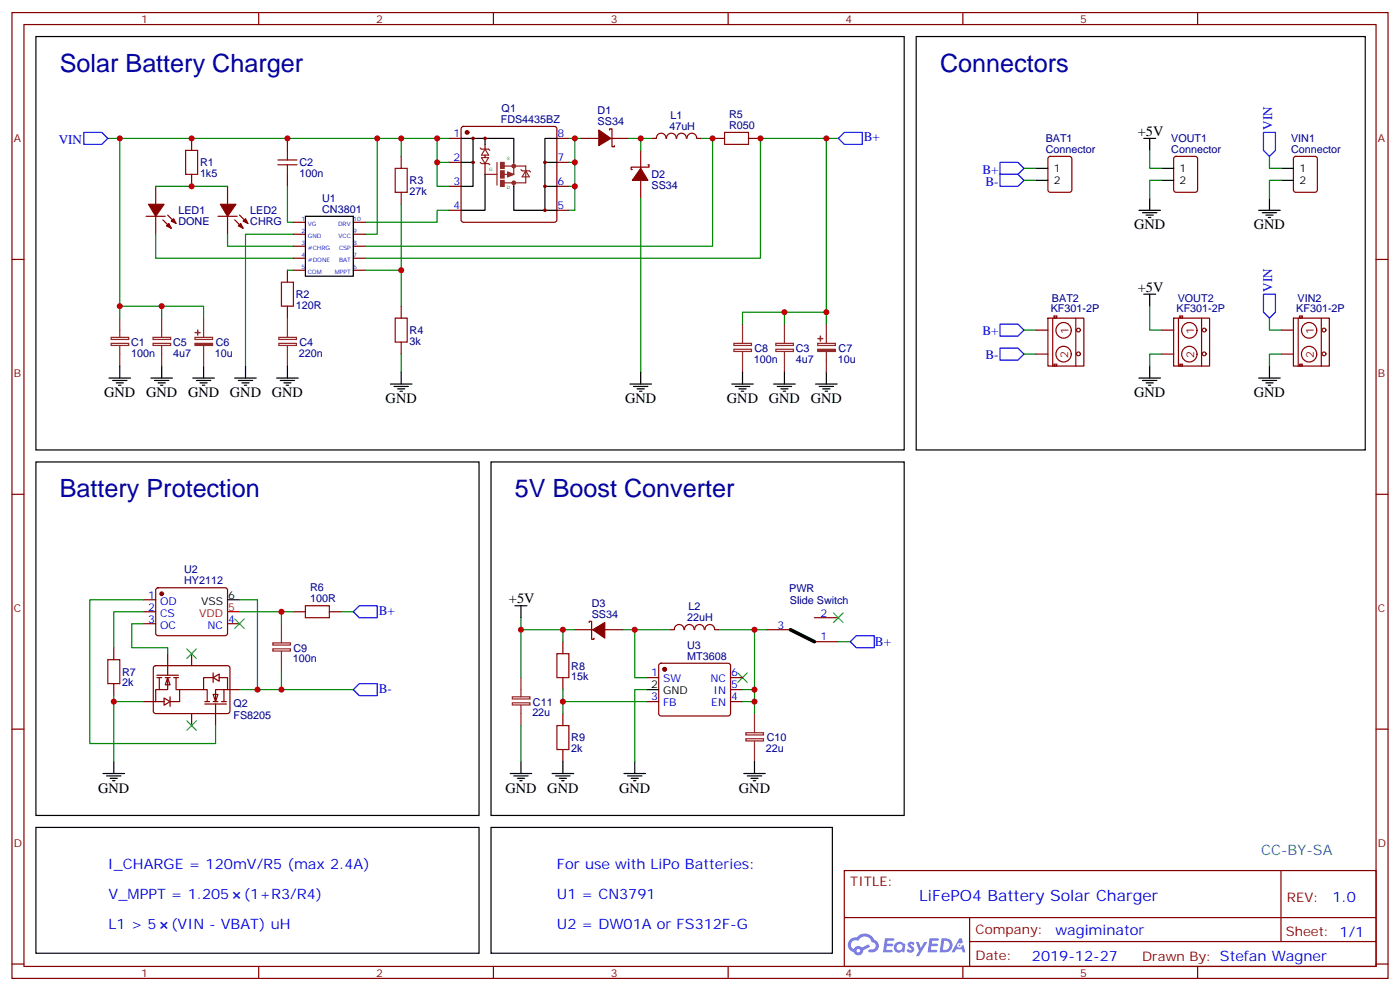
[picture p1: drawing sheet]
<svg xmlns="http://www.w3.org/2000/svg" width="412mm" height="292mm" viewBox="0 0 412 292" stroke-linecap="round" stroke-linejoin="round" font-family="sans-serif">
<g fill="none" stroke="#870000" stroke-width=".35">
<path d="M3.5 3.7h405.4v284.3h-405.4zM7.1 7.2h398.2v277.3h-398.2zM76.2 3.7v3.5M145.3 3.7v3.5M214.5 3.7v3.5M283.6 3.7v3.5M352.8 3.7v3.5M3.5 76.4h3.6M405.3 76.4h3.6M3.5 145.5h3.6M405.3 145.5h3.6M3.5 214.7h3.6"/>
<path d="M405.3 214.7h3.6M248.7 256.3h156.6v28.2h-156.6zM377.3 256.3v20.9M248.7 270.1h156.5M285.6 277.2h119.6M285.6 270.1v14.2M3.5 283.8h3.6M76.2 284.5v3.5M145.3 284.5v3.5M214.5 284.5v3.5M283.6 284.5v3.5M352.8 284.5v3.5"/>
<path d="M405.3 283.8h3.6"/>
</g>
<g fill="#5487ff">
<path d="M267.7 277.5a1.22 1.22 0 0 1 1.7 .2l-.4 .6a.47 .47 0 0 0-.3-.4 .47 .47 0 0 0-.5 .2l.1 .2a1.14 1.14 0 0 1 .8 1.8 1.14 1.14 0 0 1-1.9 0l-.2-.2 .5-.6 .7 .5a.29 .29 0 0 0 .3-.3 .29 .29 0 0 0-.2-.3 1.04 1.04 0 0 1-.6-1.7z"/>
<path d="M260.7 276.2h2.4l.3 .2-.2 .5-1.8 .1-.1 .8h1.5l.3 .4-.3 .4h-1.6l-.2 1.1h1.7l.2 .3-.2 .3-2.6 .1z"/>
<path d="M273.8 276.2h2.4l.3 .2-.1 .5-1.8 .1-.2 .8h1.6l.3 .4-.4 .4-1.6-.1-.1 1.1 1.7 .1 .2 .3-.2 .3-2.6 .1z"/>
<path d="M282.6 276.2h.7l.3 1.3-.6 .3a.69 .69 0 0 0-1 .3 .69 .69 0 0 0 .4 .9 .69 .69 0 0 0 .9-.6l.5-.2 .6 2.2h-.8l-.2-.9h-1.8l-.5 .9h-.8z"/>
<path d="M269.8 277.3h.8l.6 1.8 1.1-1.8h.9l-2.6 4.2h-.8l.9-1.5z"/>
<path d="M277.4 276.2l-.6 4.2h1.3a2.11 2.11 0 0 0 2.5-2.1 2.11 2.11 0 0 0-2.5-2.1zM278.1 277a1.39 1.39 0 0 1 1.7 1.4 1.39 1.39 0 0 1-1.8 1.2h-.3z"/>
<path d="M263.7 277.8a1.54 1.54 0 0 0-.1 2.2 1.54 1.54 0 0 0 2.2 .1l.6 .3 .3-2.3-.2-.3h-.4a1.49 1.49 0 0 0-2.4 0zM264 278.8a.94 .94 0 0 1 1.8 0 .94 .94 0 0 1-1.8 0z"/>
<path d="M250.4 276.6a2.18 2.18 0 0 0 1.1 3.7 1.44 1.44 0 0 0 1.6 .9 1.44 1.44 0 0 0 1.2-1.4l2-1.1-.5-.7-1.9 1a1.47 1.47 0 0 0-2.4 .4 1.39 1.39 0 0 1-.7-1.9 1.39 1.39 0 0 1 2-.5 2.12 2.12 0 0 1 2.2-1.3 2.12 2.12 0 0 1 1.9 1.7 1.14 1.14 0 0 1 1.1 1.4 1.14 1.14 0 0 1-1.7 .7 .43 .43 0 0 0-.5 .4 .43 .43 0 0 0 .4 .5 1.98 1.98 0 0 0 2.5-1.2 1.98 1.98 0 0 0-1.2-2.6 3.1 3.1 0 0 0-5.3-.6l-.9 .1zM252.3 279.9a.55 .55 0 0 1 1.1 0 .55 .55 0 0 1-1.1 0z"/>
<circle cx="282.6" cy="278.3" r=".26"/>
</g>
<g fill="none" stroke="#008700" stroke-width=".35">
<path d="M31.7 40.7h100.6M35.3 40.7v53M45.9 54.9h21.1M84.7 54.9v10.5h1.7M111.1 40.7v28.3h-3.5M118.2 40.7v5.3M128.8 40.7v14.2h3.5M128.8 47.8h3.5M167.6 40.7h3.5M167.6 54.9h1.7M167.6 47.8h1.7M169.3 40.7v21.2h-1.7"/>
<path d="M185.2 40.7h7.1M188.7 40.7v3.6M188.7 58.4v51.1M206.4 40.7h3.5v31.8h-102.3M246.9 40.7h-22.9v35.3h-116.4M45.9 69v7h40.5M67 69v3.5h19.4M84.7 79.6h1.7M86.4 69h-14.1v38.8M118.2 60.1v19.5h-10.6M118.2 79.6v10.5M132.3 61.9h-3.5v3.5h-21.2"/>
<path d="M35.3 90.1h24.7v3.6M47.6 90.1v3.6M118.2 104.2v5.3"/>
</g>
<g fill="#870000" stroke="#870000" stroke-width=".35">
<path d="M70.2 66.5l.7-.7 .7 1.4z"/>
<path d="M71.6 65.1l.7-.7 .7 1.4z"/>
<path d="M64.9 60.1h4.6l-2.5 3.6z"/>
<path d="M49 66.5l.7-.7 .7 1.4z"/>
<path d="M50.4 65.1l.8-.7 .7 1.4z"/>
<path d="M43.7 60.1h4.6l-2.4 3.6z"/>
<path d="M176.4 38.3l3.5 2.4-3.5 2.2z"/>
<path d="M188.7 49.6l2.2 3.5h-4.6z"/>
<circle cx="137.6" cy="39" r=".53"/>
<circle cx="139.3" cy="40.7" r=".35"/>
<circle cx="142.9" cy="40.7" r=".35"/>
<circle cx="139.3" cy="47.8" r=".35"/>
<circle cx="160.5" cy="47.8" r=".35"/>
<circle cx="160.5" cy="54.9" r=".35"/>
<circle cx="160.5" cy="61.9" r=".35"/>
<circle cx="47.6" cy="174.8" r=".53"/>
</g>
<g fill="none" stroke="#870000" stroke-width=".35">
<path d="M136.1 37.4l.4-.2h26.8l.5 .2 .2 .5v26.8l-.2 .5-.5 .2h-26.8l-.5-.2-.2-.5v-26.8zM179.6 38.3v-.4h.7v5.3h.7v-.3M45.9 54.9v5.2M56.4 40.7v3.6M56.4 51.3v3.6M67 54.9v5.2M84.7 40.7v3.6M84.7 51.3v3.6M118.2 46v3.6M118.2 56.6v3.5M132.3 40.7h3.5M132.3 47.8h3.5"/>
<path d="M132.3 54.9h3.5M142.9 42.5v1.4M142.9 45.7v.7M142.9 48.2v3.1M164 40.7h3.6M164 47.8h3.6M164 54.9h3.6M171.1 40.7h5.3M179.9 40.7h5.3M188.7 44.3v5.3M188.7 53.1v5.3M190.9 48.5h.3v.7h-5.3v.7h.4"/>
<path d="M209.9 40.7h3.5M220.5 40.7h3.5M43 63.7h5.7M45.9 63.7v5.3M48 64.7l2.4 2.5M49.4 63.3l2.5 2.5M64.2 63.7h5.6M67 63.7v5.3M69.1 64.7l2.5 2.5M70.6 63.3l2.4 2.5M84.7 79.6v3.5M86.4 65.4h3.6"/>
<path d="M86.4 69h3.6M86.4 72.5h3.6M86.4 76h3.6M86.4 79.6h3.6M104.1 65.4h3.5M104.1 69h3.5M104.1 72.5h3.5M104.1 76h3.5M104.1 79.6h3.5M132.3 61.9h3.5M164 61.9h3.6M84.7 90.1v3.6"/>
<path d="M118.2 90.1v3.6M118.2 100.7v3.5M42.3 176.6h3.6M46.1 173.2l.5-.2 20 .1 .4 .6v13l-.7 .4h-20l-.4-.7v-12.7zM42.3 180.1h3.6M42.3 183.6h3.6M67 183.6h3.6M225.8 185.4h7M239.9 188.9h7M239.9 181.9h7"/>
</g>
<path d="M213.4 39h7.1v3.5h-7.1zM54.7 44.3h3.5v7h-3.5zM81.8 48.5h5.7M81.8 47.1h5.7M84.7 44.3v2.8M84.7 48.5v2.8M116.4 49.6h3.5v7h-3.5zM82.9 83.1h3.5v7h-3.5zM116.4 93.7h3.5v7h-3.5z" fill="none" stroke="#a10000" stroke-width=".35"/>
<g fill="none" stroke="#8c2424" stroke-width=".35">
<path d="M141.5 47.8l.3 .4h2.1l.4 .3M141.5 43.6l.3 .3h2.1l.4 .4M141.8 46.4h2.1l-1 1.8zM142.9 43.9l1 1.8h-2.1zM142.9 51.3h3.5M146.4 47.8v6.7M148.5 48.9h6.4v4.9h-6.4M148.5 51.4h1.8M149.6 50.6l1.7 .8-1.7 .7zM149.6 51l1.4 .4-1.4 .3M151.3 47.8v3.6M151.3 53.8v1.1"/>
<path d="M153.5 49.9l.3 .4h2.1l.4 .3M154.9 50.3l1 1.8h-2.1zM32.7 99.3h5.2v.6h-5.2zM35.3 93.7v5.6M45.1 99.3h5.2v.6h-5.2zM47.6 93.7v5.6M82.1 99.3h5.2v.6h-5.2zM84.7 93.7v5.6M218.7 95.4v5.7M231.1 95.4v5.7M32.7 101.1h5.2v.6h-5.2zM35.3 101.8v6"/>
<path d="M45.1 101.1h5.2v.6h-5.2zM47.6 101.8v6M82.1 101.1h5.2v.6h-5.2zM84.7 101.8v6M216.2 102.8h5.2v.7h-5.2zM216.2 101.1h5.2v.6h-5.2zM218.7 103.5v6M228.5 102.8h5.2v.7h-5.2zM228.5 101.1h5.2v.6h-5.2zM231.1 103.5v6"/>
</g>
<g fill="none" stroke="#000" stroke-width=".35">
<path d="M135.8 40.7h3.5v14.2h-3.5M135.8 47.8h3.5M139.3 40.7h12v7.1M142.9 51.3v10.6h-7.1M142.9 40.7v1.8M160.5 47.8h3.5M160.5 54.9h3.5M164 40.7h-3.5v21.2h-9.2v-7M90 63.7h14.1v17.6h-14.1zM160.5 61.9h3.5M32.1 111.3h6.4M33.2 112h4.2"/>
<path d="M34.2 112.7h2.1M34.9 113.4h.7M35.3 107.8v3.5M44.4 111.3h6.4M45.5 112h4.2M46.6 112.7h2.1M47.3 113.4h.7M47.6 107.8v3.5M56.8 111.3h6.3M57.9 112h4.2M58.9 112.7h2.1M59.6 113.4h.7"/>
<path d="M60 107.8v3.5M69.1 111.3h6.4M70.2 112h4.2M71.3 112.7h2.1M72 113.4h.7M72.3 107.8v3.5M81.5 111.3h6.3M82.5 112h4.3M83.6 112.7h2.1M84.3 113.4h.7M84.7 107.8v3.5M115 113.1h6.4"/>
<path d="M116.1 113.8h4.2M117.1 114.5h2.1M117.8 115.2h.7M118.2 109.5v3.6M185.6 113.1h6.3M186.6 113.8h4.3M187.7 114.5h2.1M188.4 115.2h.7M188.7 109.5v3.6M227.9 113.1h6.3M229 113.8h4.2M230 114.5h2.1"/>
<path d="M230.7 115.2h.7M231.1 109.5v3.6M240.2 113.1h6.4M241.3 113.8h4.2M242.4 114.5h2.1M243.1 115.2h.7M243.4 109.5v3.6M10.6 136h130.5v104.1h-130.5zM67 176.6h3.6M30.3 227.7h6.4M31.4 228.4h4.2M32.5 229.1h2.1"/>
<path d="M33.2 229.8h.7M33.5 224.2v3.5"/>
</g>
<path d="M24.7 39h5.3l1.7 1.7-1.7 1.8h-5.3zM246.9 40.7l1.8-1.7h5.3v3.5h-5.3zM250.5 188.9l1.7-1.8h5.3v3.6h-5.3z" fill="none" stroke="#00f" stroke-width=".35"/>
<g fill="none" stroke="#8c2424" stroke-width=".71">
<circle cx="151.3" cy="48.9" r=".35"/>
<circle cx="151.3" cy="53.8" r=".35"/>
</g>
<g fill="#8c2424" stroke="#8c2424" stroke-width=".35">
<path d="M147.5 47.8h1v1.8h-1z"/>
<path d="M147.5 53.1h1v1.8h-1z"/>
<path d="M147.5 50.3h1v2.1h-1z"/>
</g>
<path d="M232.8 185.4l7.1 3.5" fill="none" stroke="#000" stroke-width="1.1"/>
<path d="M67 180.1h3.6" fill="none" stroke="#f00" stroke-width=".35"/>
<g fill="#fff" stroke="#870000" stroke-width=".35">
<path d="M62.8 204.4h1.4l-.7 2.2z"/>
<path d="M62.8 199.5l1.8-1.1v2.2z"/>
</g>
<path d="M62.8 199.5h-2.8v3.5h1v3.6M62.8 198.1v2.8M64.6 199.5h2.4v3.5h-3.5v3.6M56.4 210.1v3.5M60.3 207.3h6.4M60.3 206.6h1.4M62.8 206.6h1.4M63.5 207.3v6.3M65.3 206.6h1.4M66 203v3.6M67 203h3.6" fill="none" stroke="#870000" stroke-width=".35"/>
<g fill="#fff" stroke="#870000" stroke-width=".35">
<path d="M49.4 199.5l.7 2.1h-1.4z"/>
<path d="M48.3 205.5l1.8 1.1-1.8 1z"/>
</g>
<g fill="none" stroke="#870000" stroke-width=".35">
<path d="M192.3 40.7h1M193.4 40.7a1.41 1.41 0 0 1 1.4-1.5 1.41 1.41 0 0 1 1.4 1.5M196.4 40.7a1.41 1.41 0 0 1 1.4-1.5 1.41 1.41 0 0 1 1.4 1.5M199.3 40.7a1.41 1.41 0 0 1 1.4-1.5 1.41 1.41 0 0 1 1.5 1.5M202.4 40.7a1.41 1.41 0 0 1 1.4-1.5 1.41 1.41 0 0 1 1.4 1.5M205.3 40.7h1.1M308.9 46.2l.5-.2h5.6l.7 .5v9.4l-.4 .7h-5.9l-.7-.4v-9.5zM346 46.2l.4-.2h5.7l.6 .5 .1 9.4-.5 .7h-5.9l-.6-.4-.1-9.5zM381.2 46.2l.5-.2h5.6l.7 .5 .1 9.4-.5 .7h-5.9l-.6-.4-.1-9.5zM308.7 93.7h10.6v14.1h-10.6zM310.1 93.7v14.1M310.5 93h.8v.6h-.8z"/>
<path d="M316.9 93.7v14.1M345.7 93.7h10.6v14.1h-10.6zM347.1 93.7v14.1M347.5 93h.8v.6h-.8zM353.9 93.7v14.1M381 93.7h10.6v14.1h-10.6zM382.4 93.7v14.1M382.8 93h.8v.6h-.8zM389.2 93.7v14.1M310.5 107.2h.8v.6h-.8zM347.5 107.2h.8v.6h-.8zM382.8 107.2h.8v.6h-.8z"/>
<path d="M33.5 190.7v3.5M45.4 196.2l.5-.2h21.4l.4 .7v12.9l-.7 .5-21.4-.1-.4-.6v-12.7zM46.2 198.8h6.4M46.2 199.5h1.4M46.9 199.5v3.5M48.7 199.5h1.4M49.4 199.5v3.5h-3.5v3.6h2.4M49.4 192.4v6.4M51.2 199.5h1.4M51.9 199.5v3.5h1v3.6h-2.8M56.4 192.4v3.6M86.4 180.1h3.6"/>
<path d="M97 180.1h3.5M165.8 188.9v3.5M165.8 199.5v3.5M169.3 185.4h5.3M173.6 183.3v-.4h.7v5.3h.7v-.3M178.2 185.4h5.2M190.5 199.5h3.5M194.3 195.5l.4-.2h19.8l.5 .2 .2 .5-.1 14.4-.6 .4-20-.1-.5-.6v-14.1zM197.6 185.4h1M198.7 185.4a1.41 1.41 0 0 1 1.4-1.5 1.41 1.41 0 0 1 1.4 1.5M201.6 185.4a1.41 1.41 0 0 1 1.5-1.5 1.41 1.41 0 0 1 1.4 1.5M204.6 185.4a1.41 1.41 0 0 1 1.4-1.5 1.41 1.41 0 0 1 1.4 1.5"/>
<path d="M207.7 185.4a1.41 1.41 0 0 1 1.4-1.5 1.41 1.41 0 0 1 1.4 1.5M210.6 185.4h1.1M215.2 199.5h3.5M33.5 201.3v3.5M42.3 206.6h3.6M50.1 205.1v2.9M52.9 203h7.1M165.8 210.1v3.5M190.5 206.6h3.5M215.2 206.6h3.5M215.2 203h3.5M165.8 220.7v3.5"/>
<circle cx="313.3" cy="97.3" r="2.28"/>
<circle cx="317.7" cy="97.2" r=".56"/>
<circle cx="350.3" cy="97.3" r="2.28"/>
<circle cx="354.7" cy="97.2" r=".56"/>
<circle cx="385.6" cy="97.3" r="2.28"/>
<circle cx="390" cy="97.2" r=".56"/>
<circle cx="313.3" cy="104.3" r="2.28"/>
<circle cx="317.7" cy="104.2" r=".56"/>
<circle cx="350.3" cy="104.3" r="2.28"/>
<circle cx="354.7" cy="104.2" r=".56"/>
<circle cx="385.6" cy="104.3" r="2.28"/>
<circle cx="390" cy="104.2" r=".56"/>
</g>
<path d="M372.2 39h3.5v5.3l-1.8 1.7-1.7-1.7zM294.6 47.8h5.3l1.7 1.8-1.7 1.7h-5.3zM294.6 51.3h5.3l1.7 1.8-1.7 1.8h-5.3zM294.6 95.4h5.3l1.7 1.8-1.7 1.8h-5.3zM372.2 86.6h3.5v5.3l-1.8 1.8-1.7-1.8zM294.6 102.5h5.3l1.7 1.7-1.7 1.8h-5.3zM105.8 178.3h5.3v3.6h-5.3l-1.7-1.8zM105.8 201.3h5.3v3.5h-5.3l-1.7-1.8z" fill="none" stroke="#00f" stroke-width=".35"/>
<g fill="none" stroke="#008700" stroke-width=".35">
<path d="M243.4 40.7v51.2M301.6 49.6h3.6M301.6 53.1h3.6M338.7 44.3v5.3h3.5M342.2 53.1h-3.5v5.3M373.9 46v3.6h3.6M377.5 53.1h-3.6v5.3M218.7 95.4v-3.5h24.7v3.5M231.1 91.9v3.5M301.6 97.2h3.6M338.7 90.1v7.1h3.5M373.9 93.7v3.5h3.6"/>
<path d="M301.6 104.2h3.6M342.2 104.2h-3.5v3.6M377.5 104.2h-3.6v3.6M42.3 176.6h-15.8v42.3h37v-5.3M70.6 176.6h5.2v26.4M42.3 183.6h-3.5v7.1h10.6v1.7M42.3 180.1h-8.8v10.6M70.6 180.1h15.8M82.9 180.1v3.5M82.9 197.7v5.3M100.5 180.1h3.6M153.5 181.9v3.5h15.8"/>
<path d="M153.5 185.4v14.1M165.8 185.4v3.5M183.4 185.4h14.2M187 185.4v14.1h3.5M211.7 185.4h14.1M222.2 185.4v17.6h-3.5M246.9 188.9h3.6M33.5 204.8v19.4M33.5 206.6h8.8M70.6 203h33.5M153.5 213.6v10.6M165.8 206.6h24.7"/>
<path d="M165.8 203v7.1M190.5 203h-3.5v21.2M218.7 206.6h3.5M222.2 203v7.1"/>
</g>
<path d="M90 178.3h7v3.6h-7zM31.7 194.2h3.6v7.1h-3.6zM164 192.4h3.6v7.1h-3.6zM164 213.6h3.6v7.1h-3.6z" fill="none" stroke="#a10000" stroke-width=".35"/>
<g fill="none" stroke="#8c2424" stroke-width=".35">
<path d="M57.4 99.3h5.2v.6h-5.2zM60 93.7v5.6M243.4 95.4v5.7M60 101.8v6M240.9 101.1h5.2v.6h-5.2zM243.4 103.5v6M80.4 191h5.1v.7h-5.1zM80.4 189.3h5.1v.6h-5.1zM82.9 183.6v5.7M82.9 191.7v6M153.5 199.5v5.6M150.9 206.9h5.2v.6h-5.2z"/>
<path d="M150.9 205.1h5.2v.7h-5.2zM153.5 207.6v6M219.7 217.5h5.2v.6h-5.2zM219.7 215.7h5.2v.7h-5.2zM222.2 210.1v5.6M222.2 218.2v6"/>
</g>
<path d="M55 191l2.9 2.9M57.9 191l-2.9 2.9M69.1 182.2l2.9 2.8M72 182.2l-2.9 2.8M217.3 198.1l2.8 2.8M220.1 198.1l-2.8 2.8M245.5 180.4l2.9 2.9M248.4 180.4l-2.9 2.9M55 212.2l2.9 2.8M57.9 212.2l-2.9 2.8" fill="none" stroke="#3c3" stroke-width=".35"/>
<g fill="none" stroke="#000" stroke-width=".35">
<path d="M10.6 10.8h255.7v121.7h-255.7zM269.9 10.8h132.3v121.7h-132.3zM305.2 49.6h3.5M305.2 53.1h3.5M336.9 40.7h3.5M338.7 40.7v3.6M338.7 58.4v3.5M342.2 49.6h3.5M342.2 53.1h3.5M373.9 58.4v3.5M377.5 49.6h3.5M377.5 53.1h3.5"/>
<path d="M335.5 61.9h6.3M336.5 62.6h4.3M337.6 63.3h2.1M338.3 64h.7M370.8 61.9h6.3M371.8 62.6h4.3M372.9 63.3h2.1M373.6 64h.7M336.9 86.6h3.5M338.7 86.6v3.5M215.5 113.1h6.4M216.6 113.8h4.2"/>
<path d="M217.7 114.5h2.1M218.4 115.2h.7M218.7 109.5v3.6M335.5 111.3h6.3M336.5 112h4.3M337.6 112.7h2.1M338.3 113.4h.7M338.7 107.8v3.5M370.8 111.3h6.3M371.8 112h4.3M372.9 112.7h2.1M373.6 113.4h.7"/>
<path d="M373.9 107.8v3.5M144.6 136h121.7v104.1h-121.7zM151.7 178.3h3.5M153.5 178.3v3.6M190.5 203h3.5M150.3 227.7h6.3M151.3 228.4h4.3M152.4 229.1h2.1M153.1 229.8h.7M153.5 224.2v3.5M162.6 227.7h6.4M163.7 228.4h4.2"/>
<path d="M164.7 229.1h2.2M165.5 229.8h.7M165.8 224.2v3.5M183.8 227.7h6.3M184.9 228.4h4.2M185.9 229.1h2.1M186.6 229.8h.7M187 224.2v3.5M219.1 227.7h6.3M220.1 228.4h4.3M221.2 229.1h2.1M221.9 229.8h.7"/>
<path d="M222.2 224.2v3.5M10.6 243.6h130.5v37h-130.5zM144.6 243.6h100.6v37h-100.6z"/>
</g>
<path d="M305.2 97.2h3.5M342.2 97.2h3.5M377.5 97.2h3.5M305.2 104.2h3.5M342.2 104.2h3.5M377.5 104.2h3.5" fill="none" stroke="#800000" stroke-width=".35"/>
<g fill="#8c2424" stroke="#8c2424" stroke-width=".35">
<path d="M57.4 101.1h5.2v.6h-5.2z"/>
<path d="M57.5 97.9h1.4z"/>
<path d="M58.2 97.2v1.4z"/>
<path d="M240.9 102.8h5.2v.7h-5.2z"/>
<path d="M240.9 99.7h1.5z"/>
<path d="M241.7 99v1.4z"/>
</g>
<g fill="#870000" stroke="#870000" stroke-width=".35">
<path d="M174.6 185.4l3.6-2.1v4.6z"/>
<circle cx="195.8" cy="197" r=".53"/>
</g>
<g fill="#c00">
<circle cx="222.3" cy="185.4" r=".88"/>
<circle cx="153.5" cy="185.4" r=".88"/>
<circle cx="222.3" cy="203" r=".88"/>
<circle cx="165.8" cy="206.6" r=".88"/>
<circle cx="165.8" cy="185.4" r=".88"/>
<circle cx="187" cy="185.4" r=".88"/>
<circle cx="222.3" cy="206.6" r=".88"/>
<circle cx="243.4" cy="91.9" r=".88"/>
<circle cx="231.1" cy="91.9" r=".88"/>
<circle cx="224" cy="40.7" r=".88"/>
<circle cx="209.9" cy="40.7" r=".88"/>
<circle cx="169.3" cy="47.8" r=".88"/>
<circle cx="169.3" cy="40.7" r=".88"/>
<circle cx="118.2" cy="79.6" r=".88"/>
<circle cx="118.2" cy="40.7" r=".88"/>
<circle cx="128.8" cy="47.8" r=".88"/>
<circle cx="128.8" cy="40.7" r=".88"/>
<circle cx="111.1" cy="40.7" r=".88"/>
<circle cx="47.6" cy="90.1" r=".88"/>
<circle cx="35.3" cy="40.7" r=".88"/>
<circle cx="84.7" cy="40.7" r=".88"/>
<circle cx="56.4" cy="40.7" r=".88"/>
<circle cx="56.4" cy="54.9" r=".88"/>
<circle cx="35.3" cy="90.1" r=".88"/>
<circle cx="188.7" cy="40.7" r=".88"/>
<circle cx="169.3" cy="54.9" r=".88"/>
<circle cx="75.8" cy="203" r=".88"/>
<circle cx="33.5" cy="206.6" r=".88"/>
<circle cx="82.9" cy="180.1" r=".88"/>
<circle cx="82.9" cy="203" r=".88"/>
<circle cx="243.4" cy="40.7" r=".88"/>
</g>
<g font-size="7.4" fill="#000080">
<text x="17.6" y="21.3">Solar Battery Charger</text>
<text x="276.9" y="21.3">Connectors</text>
<text x="17.6" y="146.3">Battery Protection</text>
<text x="151.7" y="146.4">5V Boost Converter</text>
</g>
<text font-size="4.6" fill="#00f" x="270.8" y="265.3">LiFePO4 Battery Solar Charger</text>
<g font-size="4.2">
<text x="335.1" y="40">+5V</text>
<text x="334.1" y="67.6">GND</text>
<text x="369.4" y="67.6">GND</text>
<text x="335.1" y="85.9">+5V</text>
<text x="30.7" y="116.9">GND</text>
<text x="43" y="116.9">GND</text>
<text x="55.4" y="116.9">GND</text>
<text x="67.7" y="116.9">GND</text>
<text x="80.1" y="116.9">GND</text>
<text x="113.6" y="118.7">GND</text>
<text x="184.1" y="118.7">GND</text>
<text x="214.1" y="118.7">GND</text>
<text x="226.5" y="118.7">GND</text>
<text x="238.8" y="118.7">GND</text>
<text x="334.1" y="116.9">GND</text>
<text x="369.4" y="116.9">GND</text>
<text x="149.9" y="177.6">+5V</text>
<text x="28.9" y="233.4">GND</text>
<text x="148.9" y="233.4">GND</text>
<text x="161.2" y="233.4">GND</text>
<text x="182.4" y="233.4">GND</text>
<text x="217.7" y="233.4">GND</text>
</g>
<text font-size="4.2" fill="#0099b0" x="371.5" y="251.7">CC-BY-SA</text>
<g font-size="4.2" fill="#00f">
<text x="31.7" y="255.9">I_CHARGE = 120mV/R5 (max 2.4A)</text>
<text x="164" y="255.9">For use with LiPo Batteries:</text>
<text x="32" y="264.8">V_MPPT = 1.205</text>
<text x="71.8" y="264.8">(1+R3/R4)</text>
<text x="164" y="264.8">U1 = CN3791</text>
<text x="392.5" y="265.6">1.0</text>
<text x="32" y="273.6">L1 &gt; 5</text>
<text x="50.4" y="273.6">(VIN - VBAT) uH</text>
<text x="164" y="273.6">U2 = DW01A or FS312F-G</text>
<text x="310.9" y="275.1">wagiminator</text>
<text x="304" y="282.9">2019-12-27</text>
</g>
<g font-size="3.9" fill="#00f">
<text x="254.4" y="41.5">B+</text>
<text x="374.7" y="38.2" transform="rotate(-90 374.7 38.2)">VIN</text>
<text x="17.3" y="42.5">VIN</text>
<text x="289.4" y="51.1">B+</text>
<text x="290.3" y="54.7">B-</text>
<text x="374.7" y="85.8" transform="rotate(-90 374.7 85.8)">VIN</text>
<text x="289.4" y="98.8">B+</text>
<text x="290.3" y="105.8">B-</text>
<text x="111.6" y="181">B+</text>
<text x="257.7" y="190.2">B+</text>
<text x="111.6" y="203.9">B-</text>
</g>
<g font-size="3.9" fill="#800">
<text x="250.5" y="260.9">TITLE:</text>
<text x="379.1" y="265.6">REV:</text>
<text x="287.4" y="275.1">Company:</text>
<text x="378.7" y="275.7">Sheet: 1/1</text>
<text x="287.4" y="282.8">Date:</text>
<text x="336.4" y="282.8">Drawn By: Stefan Wagner</text>
</g>
<g font-size="3.2" fill="#800">
<text x="41.6" y="6.7">1</text>
<text x="110.8" y="6.7">2</text>
<text x="179.9" y="6.7">3</text>
<text x="249.1" y="6.7">4</text>
<text x="318.2" y="6.7">5</text>
<text x="4.1" y="41.8">A</text>
<text x="405.9" y="41.8">A</text>
<text x="314.7" y="98.3" transform="rotate(-90 314.7 98.3)">1</text>
<text x="351.8" y="98.3" transform="rotate(-90 351.8 98.3)">1</text>
<text x="387" y="98.3" transform="rotate(-90 387 98.3)">1</text>
<text x="314.7" y="105.4" transform="rotate(-90 314.7 105.4)">2</text>
<text x="351.7" y="105.4" transform="rotate(-90 351.7 105.4)">2</text>
<text x="387" y="105.4" transform="rotate(-90 387 105.4)">2</text>
<text x="4.1" y="110.9">B</text>
<text x="405.9" y="110.9">B</text>
<text x="4.1" y="180.1">C</text>
<text x="405.9" y="180.1">C</text>
<text x="4.1" y="249.2">D</text>
<text x="405.9" y="249.2">D</text>
<text x="41.6" y="287.5">1</text>
<text x="110.8" y="287.5">2</text>
<text x="179.9" y="287.5">3</text>
<text x="249.1" y="287.5">4</text>
<text x="318.2" y="287.5">5</text>
</g>
<g font-size="3.2" fill="#000080">
<text x="147.8" y="32.9">Q1</text>
<text x="176.1" y="33.7">D1</text>
<text x="197.5" y="35">L1</text>
<text x="214.8" y="34.7">R5</text>
<text x="147.5" y="36.2">FDS4435BZ</text>
<text x="176" y="36.9">SS34</text>
<text x="197.2" y="38.2">47uH</text>
<text x="214.8" y="37.9">R050</text>
<text x="308" y="41.8">BAT1</text>
<text x="345" y="41.8">VOUT1</text>
<text x="380.3" y="41.8">VIN1</text>
<text x="308" y="45">Connector</text>
<text x="345" y="45">Connector</text>
<text x="380.3" y="45">Connector</text>
<text x="58.9" y="52.1">1k5</text>
<text x="58.9" y="49">R1</text>
<text x="88.2" y="52.1">100n</text>
<text x="88.2" y="49">C2</text>
<text x="191.9" y="52.5">D2</text>
<text x="94.9" y="59.4">U1</text>
<text x="120.6" y="57.4">27k</text>
<text x="120.7" y="54.3">R3</text>
<text x="191.9" y="55.7">SS34</text>
<text x="52.6" y="63.1">LED1</text>
<text x="73.7" y="63.1">LED2</text>
<text x="94.9" y="62.6">CN3801</text>
<text x="52.6" y="66.2">DONE</text>
<text x="73.7" y="66.2">CHRG</text>
<text x="87.1" y="87.8">R2</text>
<text x="309.9" y="88.8">BAT2</text>
<text x="346.9" y="88.8">VOUT2</text>
<text x="382.2" y="88.8">VIN2</text>
<text x="87.1" y="90.9">120R</text>
<text x="309.5" y="92">KF301-2P</text>
<text x="346.6" y="92">KF301-2P</text>
<text x="381.8" y="92">KF301-2P</text>
<text x="38.6" y="101.9">C1</text>
<text x="51" y="101.9">C5</text>
<text x="63.6" y="101.9">C6</text>
<text x="88.2" y="101.9">C4</text>
<text x="120.6" y="101.5">3k</text>
<text x="120.7" y="98.4">R4</text>
<text x="38.6" y="105">100n</text>
<text x="51" y="105">4u7</text>
<text x="63.3" y="105.1">10u</text>
<text x="88" y="105">220n</text>
<text x="222.1" y="106.8">100n</text>
<text x="222.2" y="103.6">C8</text>
<text x="234.4" y="106.8">4u7</text>
<text x="234.4" y="103.7">C3</text>
<text x="246.8" y="106.8">10u</text>
<text x="247" y="103.6">C7</text>
<text x="54.3" y="172">HY2112</text>
<text x="54.3" y="168.8">U2</text>
<text x="91.3" y="177.3">100R</text>
<text x="91.3" y="174.1">R6</text>
<text x="174.3" y="178.6">D3</text>
<text x="202.8" y="179.6">L2</text>
<text x="232.5" y="174.2">PWR</text>
<text x="232.7" y="177.7">Slide Switch</text>
<text x="174.3" y="181.9">SS34</text>
<text x="202.5" y="182.8">22uH</text>
<text x="86.4" y="191.8">C9</text>
<text x="202.4" y="191">U3</text>
<text x="86.3" y="195">100n</text>
<text x="168.3" y="197.1">R8</text>
<text x="202.4" y="194.2">MT3608</text>
<text x="36" y="202">2k</text>
<text x="36" y="198.9">R7</text>
<text x="168.3" y="200.3">15k</text>
<text x="68.8" y="208.1">Q2</text>
<text x="157" y="207.7">C11</text>
<text x="68.8" y="211.7">FS8205</text>
<text x="156.8" y="210.9">22u</text>
<text x="168.3" y="221.5">2k</text>
<text x="168.3" y="218.3">R9</text>
<text x="225.6" y="221.5">22u</text>
<text x="225.8" y="218.3">C10</text>
</g>
<g font-size="3.2" fill="#00f">
<text x="133.6" y="40.4">1</text>
<text x="164.2" y="40.4">8</text>
<text x="133.6" y="47.4">2</text>
<text x="164.2" y="47.4">7</text>
<text x="133.6" y="54.5">3</text>
<text x="164.2" y="54.5">6</text>
<text x="133.6" y="61.6">4</text>
<text x="164.2" y="61.6">5</text>
<text x="43.7" y="176.2">1</text>
<text x="43.7" y="179.7">2</text>
<text x="47.2" y="178">OD</text>
<text x="43.7" y="183.3">3</text>
<text x="47.2" y="181.5">CS</text>
<text x="47.2" y="185">OC</text>
<text x="61.1" y="185">NC</text>
<text x="67.2" y="183.3">4</text>
<text x="229.1" y="185">3</text>
<text x="241.7" y="181.5">2</text>
<text x="241.7" y="188.6">1</text>
<text x="191.8" y="199.1">1</text>
<text x="195.3" y="200.9">SW</text>
<text x="209.3" y="200.9">NC</text>
<text x="215.4" y="202.7">5</text>
<text x="215.4" y="199.1">6</text>
<text x="191.8" y="206.2">3</text>
<text x="195.3" y="208">FB</text>
<text x="209.5" y="208">EN</text>
<text x="210.2" y="204.4">IN</text>
<text x="215.4" y="206.2">4</text>
</g>
<g font-size="3.2">
<text x="310.4" y="50.6">1</text>
<text x="347.5" y="50.6">1</text>
<text x="382.8" y="50.6">1</text>
<text x="310.4" y="54.2">2</text>
<text x="347.5" y="54.2">2</text>
<text x="382.8" y="54.2">2</text>
<text x="59.2" y="178">VSS</text>
<text x="67.2" y="176.2">6</text>
<text x="191.8" y="202.7">2</text>
<text x="195.3" y="204.4">GND</text>
</g>
<g font-size="3.2" fill="#f00">
<text x="67.2" y="179.7">5</text>
<text x="58.7" y="181.5">VDD</text>
</g>
<g font-size="1.8" fill="#00f">
<text x="88.8" y="65.1">1</text>
<text x="104.1" y="65.1">10</text>
<text x="88.8" y="68.6">2</text>
<text x="90.7" y="66.5">VG</text>
<text x="90.7" y="70">GND</text>
<text x="99.6" y="66.5">DRV</text>
<text x="99.7" y="70">VCC</text>
<text x="104.1" y="68.6">9</text>
<text x="88.8" y="72.1">3</text>
<text x="88.8" y="75.7">4</text>
<text x="90.7" y="73.6">#CHRG</text>
<text x="90.7" y="77.1">#DONE</text>
<text x="99.9" y="77.1">BAT</text>
<text x="99.9" y="73.6">CSP</text>
<text x="104.1" y="75.7">7</text>
<text x="104.1" y="72.1">8</text>
<text x="88.8" y="79.2">5</text>
<text x="90.7" y="80.6">COM</text>
<text x="98.7" y="80.6">MPPT</text>
<text x="104.1" y="79.2">6</text>
</g>
<g font-size="1.4" fill="#238d23">
<text x="149.4" y="47.1">S</text>
<text x="144" y="50.2">G</text>
<text x="149.3" y="55.5">D</text>
</g>
</svg>
